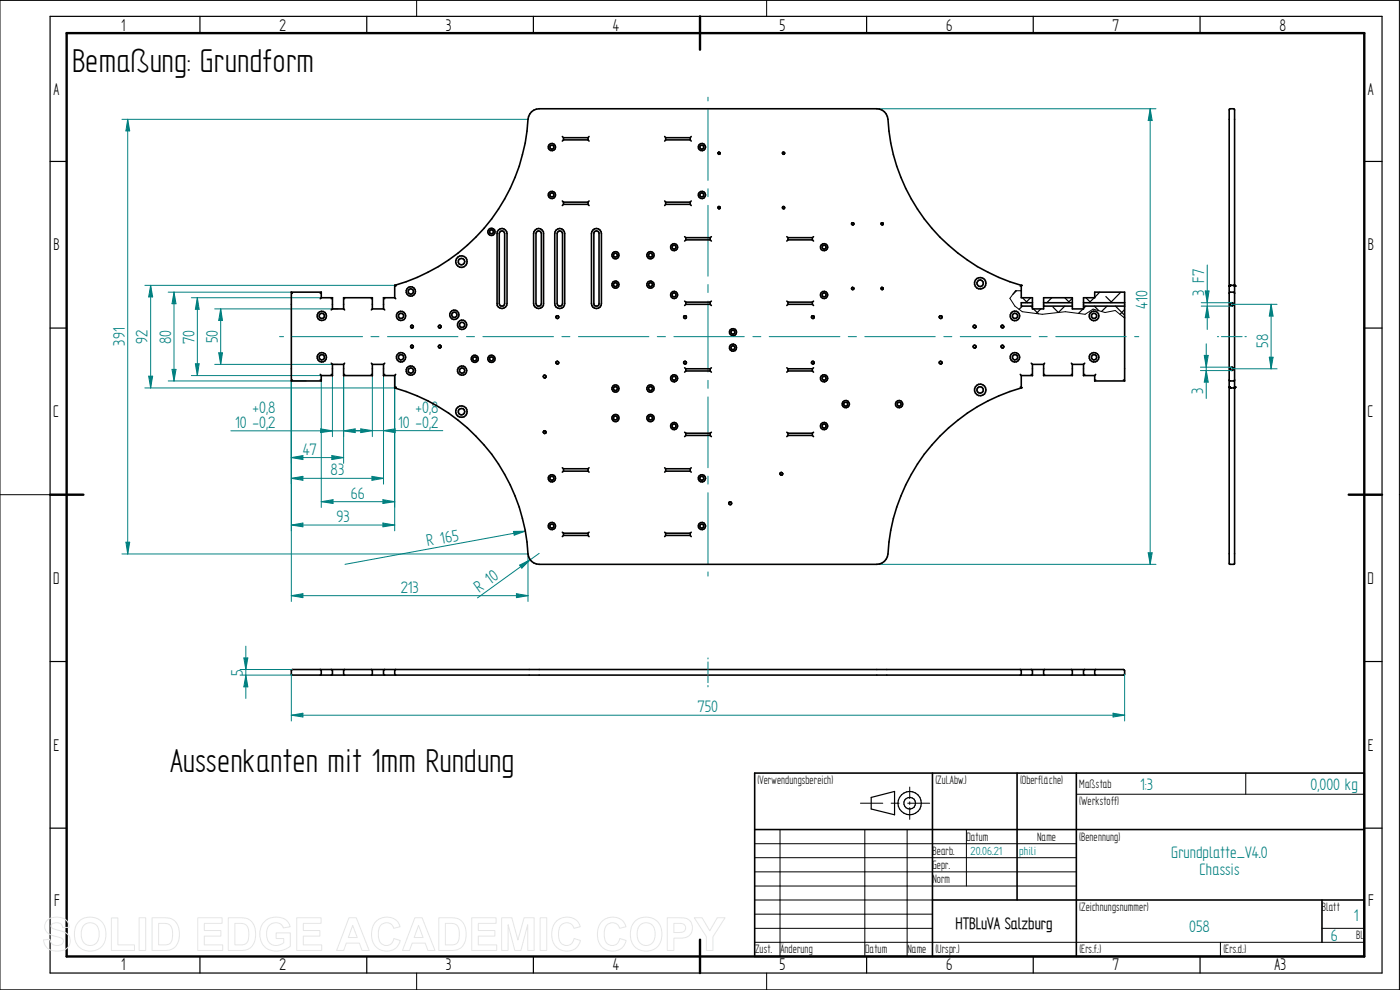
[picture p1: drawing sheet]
<svg xmlns="http://www.w3.org/2000/svg" width="297mm" height="210mm" viewBox="0 0 297 210" stroke-linecap="round" stroke-linejoin="round" font-family="sans-serif">
<g fill="none" stroke="#000" stroke-width=".21">
<path d="M88.4 0v3.5M162.6 0v3.5M0 .1h296.9v209.9h-296.9zM0 104.9h10.6M296.9 104.9h.1M160.1 179h68.2M165.5 176v26.9M182.5 170.4h4.8M183.5 176v26.9M189.1 170.4h1.7M192.4 176v26.9M192.6 170.4h4.6"/>
<path d="M193 167v2.4M193 170.1v.5M193 171.3v2.5M205 176v12M228.3 168.5h61.1M264.3 164v4.5M160.1 199.9h129.3M160.1 196.9h37.7M160.1 188h68.2M160.1 185h68.2M160.1 181.9h68.2M160.1 190.9h37.7"/>
<path d="M160.1 193.9h37.7M258.9 199.9v3M280.5 196.9h8.9M88.4 206.4v3.6M162.6 206.4v3.6"/>
</g>
<g fill="none" stroke="#000" stroke-width=".25">
<path d="M10.6 3.5h282.6v202.9h-282.6zM42.4 3.5v3.5M77.8 3.5v3.5M113.2 3.5v3.5M148.5 3.5v3.5M183.9 3.5v3.5M219.2 3.5v3.5M254.6 3.5v3.5M10.6 34.2h3.5M289.4 34.2h3.8M10.6 69.6h3.5M289.4 69.6h3.8"/>
<path d="M10.6 104.9h3.5M289.4 104.9h3.8M10.6 140.3h3.5M289.4 140.3h3.8M10.6 175.7h3.5M184.8 169.2l5-1.3v4.9l-5-1.2zM289.4 175.7h3.8M42.4 202.9v3.5M77.8 202.9v3.5M113.2 202.9v3.5M148.5 202.9v3.5M183.9 202.9v3.5"/>
<path d="M219.2 202.9v3.5M254.6 202.9v3.5"/>
<circle cx="193" cy="170.4" r="2.46"/>
<circle cx="193" cy="170.4" r="1.23"/>
</g>
<path d="M14.1 7h275.3v195.9h-275.3zM148.5 3.5v7M10.6 104.9h7.1M286.1 104.9h7.1M148.5 199.3v7.1" fill="none" stroke="#000" stroke-width=".51"/>
<g fill="none" stroke="#000" stroke-width=".34">
<path d="M61.8 142.1l176.5-.1 .3 .3v.7l-.3 .2h-176.3l-.2-.2zM67.9 142l.3 .3v.7l-.3 .2M70.3 142l.2 .3v.7l-.2 .2M73.1 142l-.2 .3v.7l.2 .2M78.8 142l.2 .3v.7l-.2 .2M81.6 142l-.2 .3v.7l.2 .2M83.9 142l-.2 .3v.7l.2 .2M216.5 142l.2 .3v.7l-.2 .2M218.8 142l.2 .3v.7l-.2 .2M221.6 142l-.2 .3v.7l.2 .2M227.3 142l.2 .3v.7l-.2 .2M230.1 142l-.2 .3v.7l.2 .2"/>
<path d="M232.5 142l-.3 .3v.7l.3 .2M160.1 164h129.3v38.9h-129.3zM160.1 176h129.3M197.8 164v38.9M215.8 164v26.9M228.3 164v38.9M197.8 190.9h91.6M280.5 190.9v9"/>
</g>
<path d="M51.7 139.6h.9l-.4 2.4zM50.9 142h11.1M50.9 143.2h11.1" fill="none" stroke="#008080" stroke-width=".21"/>
<path d="M51.7 139.6h.9l-.4 2.4z" fill="#008080"/>
<path d="M52.2 143.2l.4 2.5h-.9z" fill="none" stroke="#008080" stroke-width=".21"/>
<path d="M52.2 143.2l.4 2.5h-.9z" fill="#008080"/>
<path d="M68.2 79.7v28M83.7 79.7v28M68.2 106.4l2.5-.4v.8zM52.2 137.1v11.1" fill="none" stroke="#008080" stroke-width=".21"/>
<path d="M68.2 106.4l2.5-.4v.8z" fill="#008080"/>
<path d="M81.2 106l2.5 .4-2.5 .4z" fill="none" stroke="#008080" stroke-width=".21"/>
<path d="M81.2 106l2.5 .4-2.5 .4z" fill="#008080"/>
<path d="M83.7 79.7v32.9M61.8 80.8v31.8M68.2 106.4h15.5M81.2 111l2.5 .4-2.5 .4z" fill="none" stroke="#008080" stroke-width=".21"/>
<path d="M81.2 111l2.5 .4-2.5 .4z" fill="#008080"/>
<path d="M61.8 111.4l2.5-.4v.8z" fill="none" stroke="#008080" stroke-width=".21"/>
<path d="M61.8 111.4l2.5-.4v.8z" fill="#008080"/>
<path d="M72.9 79.7v18.6M61.8 80.8v17.5M61.8 97.1l2.5-.5v.9zM61.8 111.4h21.9" fill="none" stroke="#008080" stroke-width=".21"/>
<path d="M61.8 97.1l2.5-.5v.9z" fill="#008080"/>
<path d="M70.4 96.6l2.5 .5-2.5 .4z" fill="none" stroke="#008080" stroke-width=".21"/>
<path d="M70.4 96.6l2.5 .5-2.5 .4z" fill="#008080"/>
<path d="M70.5 79.7v12.9M72.9 79.7v12.9M61.8 97.1h11.1M72.9 91.4l2.5-.4v.8z" fill="none" stroke="#008080" stroke-width=".21"/>
<path d="M72.9 91.4l2.5-.4v.8z" fill="#008080"/>
<path d="M68 91l2.5 .4-2.5 .4z" fill="none" stroke="#008080" stroke-width=".21"/>
<path d="M68 91l2.5 .4-2.5 .4z" fill="#008080"/>
<path d="M81.4 79.7v23M49 91.4h28.8M61.8 80.8v21.9M61.8 101.5l2.5-.5v.9z" fill="none" stroke="#008080" stroke-width=".21"/>
<path d="M61.8 101.5l2.5-.5v.9z" fill="#008080"/>
<path d="M78.9 101l2.5 .5-2.5 .4z" fill="none" stroke="#008080" stroke-width=".21"/>
<path d="M78.9 101l2.5 .5-2.5 .4z" fill="#008080"/>
<path d="M79 79.7v12.9M81.4 79.7v12.9M76.5 91l2.5 .4-2.5 .4zM61.8 101.5h19.6" fill="none" stroke="#008080" stroke-width=".21"/>
<path d="M76.5 91l2.5 .4-2.5 .4z" fill="#008080"/>
<path d="M81.4 91.4l2.4-.4v.8z" fill="none" stroke="#008080" stroke-width=".21"/>
<path d="M81.4 91.4l2.4-.4v.8z" fill="#008080"/>
<path d="M74 91.4h19.9M108.9 112.7h2.5l-2.3 .8zM111.4 112.7l-38.2 7" fill="none" stroke="#008080" stroke-width=".21"/>
<path d="M108.9 112.7h2.5l-2.3 .8z" fill="#008080"/>
<path d="M61.8 143v10M61.8 151.7l2.5-.4v.8zM238.6 143v10" fill="none" stroke="#008080" stroke-width=".21"/>
<path d="M61.8 151.7l2.5-.4v.8z" fill="#008080"/>
<path d="M236.1 151.3l2.5 .4-2.5 .4z" fill="none" stroke="#008080" stroke-width=".21"/>
<path d="M236.1 151.3l2.5 .4-2.5 .4z" fill="#008080"/>
<g fill="none" stroke="#008080" stroke-width=".21">
<path d="M150.2 20.6v.8M150.2 23.2v15.1M186 23.1h59.2M150.2 40v1.7M150.2 43.6v15M150.2 60.4v1.7M150.2 63.9v15M150.2 80.7v1.7M150.2 84.2v15M150.2 101v1.7M150.2 104.5v15M186 119.7h59.2"/>
<path d="M243.6 117.3h.8l-.4 2.4zM150.2 121.3v.9M61.8 151.7h176.8"/>
</g>
<path d="M243.6 117.3h.8l-.4 2.4z" fill="#008080"/>
<path d="M244 23.1l.4 2.5h-.8z" fill="none" stroke="#008080" stroke-width=".21"/>
<path d="M244 23.1l.4 2.5h-.8z" fill="#008080"/>
<path d="M244 23.1v96.6M45.6 65.5h26.1M45.6 77.3h26.1M46.8 65.5l.4 2.5h-.8z" fill="none" stroke="#008080" stroke-width=".21"/>
<path d="M46.8 65.5l.4 2.5h-.8z" fill="#008080"/>
<path d="M46.4 74.8h.8l-.4 2.5z" fill="none" stroke="#008080" stroke-width=".21"/>
<path d="M46.4 74.8h.8l-.4 2.5z" fill="#008080"/>
<path d="M40.6 79.7h27.6M40.6 63.2h27.6M41.4 77.2h.8l-.3 2.5zM46.8 65.5v11.8" fill="none" stroke="#008080" stroke-width=".21"/>
<path d="M41.4 77.2h.8l-.3 2.5z" fill="#008080"/>
<path d="M41.9 63.2l.3 2.4h-.8z" fill="none" stroke="#008080" stroke-width=".21"/>
<path d="M41.9 63.2l.3 2.4h-.8z" fill="#008080"/>
<path d="M35.7 62h26.1M36.5 78.4h.8l-.4 2.4zM41.9 63.2v16.5M35.7 80.8h29.3" fill="none" stroke="#008080" stroke-width=".21"/>
<path d="M36.5 78.4h.8l-.4 2.4z" fill="#008080"/>
<path d="M36.9 62l.4 2.4h-.8z" fill="none" stroke="#008080" stroke-width=".21"/>
<path d="M36.9 62l.4 2.4h-.8z" fill="#008080"/>
<path d="M30.7 60.5h53M32 60.5l.4 2.5h-.9zM36.9 62v18.8M30.7 82.3h53" fill="none" stroke="#008080" stroke-width=".21"/>
<path d="M32 60.5l.4 2.5h-.9z" fill="#008080"/>
<path d="M31.5 79.8h.9l-.4 2.5z" fill="none" stroke="#008080" stroke-width=".21"/>
<path d="M31.5 79.8h.9l-.4 2.5z" fill="#008080"/>
<path d="M32 60.5v21.8M61.8 80.8v46.8M112 117.5v10.1M61.8 126.4l2.5-.5v.9z" fill="none" stroke="#008080" stroke-width=".21"/>
<path d="M61.8 126.4l2.5-.5v.9z" fill="#008080"/>
<path d="M109.6 125.9l2.4 .5-2.4 .4z" fill="none" stroke="#008080" stroke-width=".21"/>
<path d="M109.6 125.9l2.4 .5-2.4 .4z" fill="#008080"/>
<path d="M110.2 119.9l2.3-1.2-1.8 1.8zM114.4 117.4l-13.1 9.4M61.8 126.4h50.2" fill="none" stroke="#008080" stroke-width=".21"/>
<path d="M110.2 119.9l2.3-1.2-1.8 1.8z" fill="#008080"/>
<path d="M25.9 25.3h86.1M27.1 25.3l.4 2.5h-.8zM25.9 117.5h86.1" fill="none" stroke="#008080" stroke-width=".21"/>
<path d="M27.1 25.3l.4 2.5h-.8z" fill="#008080"/>
<path d="M26.7 115h.8l-.4 2.5z" fill="none" stroke="#008080" stroke-width=".21"/>
<path d="M26.7 115h.8l-.4 2.5z" fill="#008080"/>
<path d="M27.1 25.3v92.2M261.3 64.6h9.6M261.3 78.2h9.6M269.7 64.6l.4 2.5h-.8z" fill="none" stroke="#008080" stroke-width=".21"/>
<g fill="none" stroke="#000" stroke-width=".34">
<path d="M260.8 23.2l.9-.1 .2 .2v96.2l-.2 .2h-.7l-.2-.2zM260.8 62.2l.2-.2h.7l.2 .2M261 60.5h.7M260.8 80.6l.2 .2h.7l.2-.2M261 82.3h.7"/>
<circle cx="261.4" cy="64.6" r=".35"/>
<circle cx="261.4" cy="78.2" r=".35"/>
</g>
<g fill="#000">
<circle cx="260.8" cy="60.7" r=".17"/>
<circle cx="260.8" cy="60.6" r=".17"/>
<circle cx="260.9" cy="60.5" r=".17"/>
<circle cx="260.9" cy="60.6" r=".17"/>
<circle cx="261" cy="60.5" r=".17"/>
<circle cx="261.7" cy="60.5" r=".17"/>
<circle cx="261.8" cy="60.5" r=".17"/>
<circle cx="261.8" cy="60.6" r=".17"/>
<circle cx="261.9" cy="60.6" r=".17"/>
<circle cx="261.9" cy="60.7" r=".17"/>
<circle cx="260.8" cy="82.2" r=".17"/>
<circle cx="260.8" cy="82.1" r=".17"/>
<circle cx="260.9" cy="82.3" r=".17"/>
<circle cx="261" cy="82.3" r=".17"/>
<circle cx="261.7" cy="82.3" r=".17"/>
<circle cx="261.8" cy="82.3" r=".17"/>
<circle cx="261.9" cy="82.2" r=".17"/>
<circle cx="261.9" cy="82.1" r=".17"/>
</g>
<path d="M269.7 64.6l.4 2.5h-.8z" fill="#008080"/>
<path d="M269.3 75.8h.8l-.4 2.4z" fill="none" stroke="#008080" stroke-width=".21"/>
<path d="M269.3 75.8h.8l-.4 2.4z" fill="#008080"/>
<path d="M254.7 77.9h6.6M254.7 78.6h6.6M255.5 75.4h.8l-.4 2.5zM269.7 64.6v13.6" fill="none" stroke="#008080" stroke-width=".21"/>
<path d="M255.5 75.4h.8l-.4 2.5z" fill="#008080"/>
<path d="M255.9 78.6l.4 2.5h-.8z" fill="none" stroke="#008080" stroke-width=".21"/>
<path d="M255.9 78.6l.4 2.5h-.8z" fill="#008080"/>
<path d="M254.8 64.2h6.5M254.8 64.9h6.5M255.7 61.7h.8l-.4 2.5zM255.9 72.9v11.6" fill="none" stroke="#008080" stroke-width=".21"/>
<path d="M255.7 61.7h.8l-.4 2.5z" fill="#008080"/>
<path d="M256.1 64.9l.4 2.5h-.8z" fill="none" stroke="#008080" stroke-width=".21"/>
<path d="M256.1 64.9l.4 2.5h-.8z" fill="#008080"/>
<g fill="none" stroke="#008080" stroke-width=".21">
<path d="M256.1 56.2v13.7M59.3 71.4h.9M61.9 71.4h15M78.7 71.4h1.7M82.2 71.4h15M99 71.4h1.7M102.4 71.4h15M119.2 71.4h1.7M122.7 71.4h15M139.4 71.4h1.8M143 71.4h14.9M159.7 71.4h1.7"/>
<path d="M163.2 71.4h15M180 71.4h1.7M183.5 71.4h14.9M200.2 71.4h1.7M203.7 71.4h15M220.5 71.4h1.7M224 71.4h14.9M240.7 71.4h.9M258.3 71.4h.2M259.1 71.4h4.4M264.1 71.4h.3M150.2 139.6v.2"/>
<path d="M150.2 140.4v4.4M150.2 145.4v.3"/>
</g>
<g fill="none" stroke="#000" stroke-width=".25">
<path d="M215.6 61.7l-.7 .7M216.9 64.9l-.7 .7M216.9 63.2l1.1 1M218.7 63.2l-1.1 1M218.7 64.9l.3 .4M219.2 65.5l1.1 1M220.8 65.5l-1 1M221.4 64.9h.1M223.1 63.2l-1 1M225.9 64.9l-1.4 1.4-1.1-1.1M225.9 63.2l.8 .8M227.5 63.3l-.9 .9"/>
<path d="M229.8 65.5l-1 1M230.4 64.9l-.5 .5M230.4 63.2l1 1M232.2 64.9l.9 1M232.2 63.2l-1.1 1M233.3 62l-1.1 1.1M234.6 62.9l1.3 1.3M234.9 64.9l-1.2 1.2M236.6 64.9l2 2M237.8 62l-2.2 2.2M238.6 65.7l-1 1"/>
</g>
<g fill="none" stroke="#000" stroke-width=".34">
<path d="M119.3 29l.2 .2M119.5 29.2v.5M119.5 29.2h5.3M119.5 29.7h5.3M119.5 29.7l-.2 .2M124.8 29.2v.5M124.8 29.7l.2 .2M125 29l-.2 .2M141 29l.2 .2M141.2 29.2v.5M141.2 29.2h5.2M141.2 29.7h5.2"/>
<path d="M141.2 29.7l-.2 .2M146.4 29.2v.5M146.4 29.7l.2 .2M146.6 29l-.2 .2M152.5 32.3h.2v.4l-.3-.1zM166.2 32.3h.2v.4l-.4-.1zM105.7 48.8a1.06 1.06 0 0 1 1.2-.2 1.06 1.06 0 0 1 .7 .9v14.9a1.06 1.06 0 0 1-1.1 1 1.06 1.06 0 0 1-1-1v-14.9zM106.2 49.1a.57 .57 0 0 1 .9 .4v14.9a.57 .57 0 0 1-.6 .5 .57 .57 0 0 1-.6-.5v-14.9zM113.5 48.8a1.02 1.02 0 0 1 1.2-.2 1.02 1.02 0 0 1 .6 .9v14.9a1.06 1.06 0 0 1-1 1 1.06 1.06 0 0 1-1.1-1v-14.9zM113.8 49.3a.56 .56 0 0 1 .6-.3 .56 .56 0 0 1 .5 .5v14.9a.57 .57 0 0 1-.6 .5 .57 .57 0 0 1-.6-.5zM118 48.8a1.05 1.05 0 0 1 1.1-.3 1.05 1.05 0 0 1 .7 1v14.9a1.06 1.06 0 0 1-1.1 1 1.06 1.06 0 0 1-1-1v-14.9zM118.5 49.1a.57 .57 0 0 1 .8 .4v14.9a.57 .57 0 0 1-.5 .5 .57 .57 0 0 1-.6-.5v-14.9z"/>
<path d="M119.3 42.6l.2 .3M119.5 42.9v.4M119.5 42.9h5.3M119.5 43.3h5.3M119.5 43.3l-.2 .3M124.8 42.9v.4M124.8 43.3l.2 .3M125 42.6l-.2 .3M125.8 48.8a1.05 1.05 0 0 1 1.1-.3 1.05 1.05 0 0 1 .7 1v14.9a1.06 1.06 0 0 1-1.1 1 1.06 1.06 0 0 1-1-1v-14.9zM126.2 49.1a.55 .55 0 0 1 .9 .4v14.9a.55 .55 0 0 1-.6 .5 .55 .55 0 0 1-.5-.5v-14.9zM141 42.6l.2 .3M141.2 42.9v.4"/>
<path d="M141.2 42.9h5.2M141.2 43.3h5.2M141.2 43.3l-.2 .3M145.2 50.2l.3 .2M145.5 50.4v.5M145.5 50.9h5.2M145.5 50.4h5.2M145.5 50.9l-.3 .2M146.4 42.9v.4M146.4 43.3l.2 .3M146.6 42.6l-.2 .3M150.7 50.4v.5"/>
<path d="M150.7 50.9l.2 .2M150.9 50.2l-.2 .2M152.5 43.8l.2 .1v.3h-.3zM166.2 43.8l.2 .1v.3h-.4zM166.9 50.2l.3 .2M167.2 50.4v.5M167.2 50.9h5.1M167.2 50.4h5.1M167.2 50.9l-.3 .2M172.3 50.4v.5M172.3 50.9l.3 .2M172.6 50.2l-.3 .2"/>
<path d="M180.7 47.4l.4-.1v.2l-.3 .2zM186.9 47.4l.4-.1v.4l-.4-.1zM61.8 62h6.4M61.8 62v18.8M61.8 62l.2 .2M67.9 79.4l.3 .3M68.2 62v1.2M68.2 79.7v1.1M68.2 63.2h2.3M68.2 79.7h2.3M68.2 62l-.3 .2M68.2 63.2l-.3 .2"/>
<path d="M70.3 79.4l.2 .3M70.3 77l.2 .3M70.5 63.2v2.3M70.5 77.3v2.4M70.5 65.5h2.4M70.5 77.3h2.4M70.5 63.2l-.2 .2M70.5 65.5l-.2 .2M72.9 63.2h6.1M72.9 79.7h6.1M72.9 63.2v2.3M72.9 77.3v2.4"/>
<path d="M72.9 65.5l.2 .2M72.9 63.2l.2 .2M73.1 77l-.2 .3M73.1 79.4l-.2 .3M78.8 79.4l.2 .3M78.8 77l.2 .3M79 65.5h2.4M79 77.3h2.4M79 63.2v2.3M79 77.3v2.4M79 63.2l-.2 .2M79 65.5l-.2 .2"/>
<path d="M81.4 63.2h2.3M81.4 79.7h2.3M81.4 63.2v2.3M81.4 77.3v2.4M81.4 65.5l.2 .2M81.4 63.2l.2 .2M81.6 77l-.2 .3M81.6 79.4l-.2 .3M83.7 60.5v2.7M83.7 79.7v2.6a39 39 0 0 1 28.4 35.8 2.39 2.39 0 0 0 2.3 1.6h71.6a2.39 2.39 0 0 0 2.4-2.2 38.7 38.7 0 0 1 28.3-35.2v-2.6M83.7 60.5a39.1 39.1 0 0 0 28.4-35.8 2.34 2.34 0 0 1 2.3-1.6h71.6a2.39 2.39 0 0 1 2.4 2.2 38.9 38.9 0 0 0 28.3 35.2M83.7 63.2l.2 .2"/>
<path d="M83.7 60.5l.1 .1M83.9 60.6v.1M83.9 79.4l-.2 .3M145.2 63.9l.3 .2M145.2 78l.3 .2M145.5 64.1v.5M145.5 78.2v.5M145.5 78.7h5.2M145.5 78.2h5.2M145.5 64.6h5.2M145.5 64.1h5.2M145.5 78.7l-.3 .3"/>
<path d="M145.5 64.6l-.3 .2M150.7 64.1v.5M150.7 78.2v.5M150.7 64.6l.2 .2M150.7 78.7l.2 .3M150.9 63.9l-.2 .2M150.9 78l-.2 .2M166.9 63.9l.3 .2M166.9 78l.3 .2M167.2 78.7h5.1M167.2 78.2h5.1M167.2 64.1v.5"/>
<path d="M167.2 78.2v.5M167.2 64.6h5.1M167.2 64.1h5.1M167.2 78.7l-.3 .3M167.2 64.6l-.3 .2M172.3 76.8h.3v.3h-.3zM172.3 64.1v.5M172.3 78.2v.5M172.3 64.6l.3 .2M172.3 78.7l.3 .3M172.6 63.9l-.3 .2M172.6 78l-.3 .2"/>
<path d="M180.7 61.1l.1-.1 .3 .2-.3 .2zM186.9 61.1l.2-.1 .3 .2-.3 .2zM212.5 69.1h.4v.4h-.4zM216.5 79.4l.2 .3M216.5 60.6v.1M216.7 60.5v2.7h2.3v2.3h2.4v-2.3h6.1v2.3h2.4v-2.3h2.3v-1.2h6.4v18.8M216.7 79.7h2.3M216.7 60.5l-.1 .1M218.8 79.4l.2 .3M218.8 77l.2 .3M219 64.2h-2.3v.7h2.3M219 77.3h2.4"/>
<path d="M219 77.3v2.4M221.4 64.9h6.1M221.4 64.2h6.1M221.4 79.7h6.1M221.4 77.3v2.4M221.6 77l-.2 .3M221.6 79.4l-.2 .3M227.3 79.4l.2 .3M227.3 77l.2 .3M227.5 77.3h2.4M227.5 77.3v2.4M229.9 64.9h8.7"/>
<path d="M229.9 64.2h8.7M229.9 79.7h2.3M229.9 77.3v2.4M230.1 77l-.2 .3M230.1 79.4l-.2 .3M232.2 79.7v1.1M232.5 79.4l-.3 .3M61.8 80.8h6.4M62 80.6l-.2 .2M67.9 80.6l.3 .2M83.8 82.2l-.1 .1M83.9 82.1v.1"/>
<path d="M115.4 91.5h.3v.4h-.3zM119.3 99.2l.2 .2M119.5 99.4h5.3M119.5 99.9h5.3M119.5 99.4v.5M119.5 99.9l-.2 .3M124.8 99.4v.5M124.8 99.9l.2 .3M125 99.2l-.2 .2M141 99.2l.2 .2M141.2 99.4h5.2M141.2 99.9h5.2"/>
<path d="M141.2 99.4v.5M141.2 99.9l-.2 .3M145.2 91.7l.3 .2M145.5 92.4h5.2M145.5 91.9h5.2M145.5 91.9v.5M145.5 92.4l-.3 .2M146.4 99.4v.5M146.4 99.9l.2 .3M146.6 99.2l-.2 .2M150.7 91.9v.5M150.7 92.4l.2 .2"/>
<path d="M150.9 91.7l-.2 .2M166.9 91.7l.3 .2M167.2 92.4h5.1M167.2 91.9h5.1M167.2 91.9v.5M167.2 92.4l-.3 .2M172.3 91.9v.5M172.3 92.4l.3 .2M172.6 91.7l-.3 .2M216.5 82.1v.1M216.6 82.2l.1 .1M232.2 80.8h6.4"/>
<path d="M232.5 80.6l-.3 .2M238.3 80.6l.3 .2M119.3 112.9l.2 .2M119.5 113.1h5.3M119.5 113.6h5.3M119.5 113.1v.5M119.5 113.6l-.2 .2M124.8 113.1v.5M124.8 113.6l.2 .2M125 112.9l-.2 .2M141 112.9l.2 .2M141.2 113.1v.5"/>
<path d="M141.2 113.1h5.2M141.2 113.6h5.2M141.2 113.6l-.2 .2M146.4 113.1v.5M146.4 113.6l.2 .2M146.6 112.9l-.2 .2M165.6 100.3h.3v.4h-.3z"/>
<circle cx="117.1" cy="31.2" r=".44"/>
<circle cx="117.1" cy="31.2" r=".77"/>
<circle cx="148.9" cy="31.2" r=".42"/>
<circle cx="148.9" cy="31.2" r=".75"/>
<circle cx="97.9" cy="55.5" r="1.22"/>
<circle cx="97.9" cy="55.5" r=".7"/>
<circle cx="104.3" cy="49.2" r=".77"/>
<circle cx="104.3" cy="49.2" r=".43"/>
<circle cx="117.1" cy="41.3" r=".78"/>
<circle cx="117.1" cy="41.3" r=".43"/>
<circle cx="130.6" cy="54.2" r=".76"/>
<circle cx="130.6" cy="54.1" r=".42"/>
<circle cx="138" cy="54.1" r=".77"/>
<circle cx="138" cy="54.1" r=".42"/>
<circle cx="143" cy="52.4" r=".42"/>
<circle cx="143" cy="52.4" r=".75"/>
<circle cx="148.9" cy="41.3" r=".42"/>
<circle cx="148.9" cy="41.4" r=".77"/>
<circle cx="174.8" cy="52.4" r=".76"/>
<circle cx="174.8" cy="52.4" r=".42"/>
<circle cx="68.3" cy="75.8" r=".57"/>
<circle cx="68.3" cy="75.8" r="1"/>
<circle cx="68.3" cy="67" r=".56"/>
<circle cx="68.3" cy="67" r=".99"/>
<circle cx="85.1" cy="75.8" r=".57"/>
<circle cx="85.1" cy="75.8" r="1"/>
<circle cx="85.1" cy="67" r=".98"/>
<circle cx="85.1" cy="67" r=".56"/>
<circle cx="87.1" cy="61.8" r="1"/>
<circle cx="87.1" cy="78.6" r=".98"/>
<circle cx="87.2" cy="78.6" r=".56"/>
<circle cx="87.2" cy="61.8" r=".56"/>
<circle cx="87.4" cy="69.3" r=".29"/>
<circle cx="87.4" cy="73.5" r=".29"/>
<circle cx="93.3" cy="69.3" r=".29"/>
<circle cx="93.3" cy="73.5" r=".29"/>
<circle cx="96.4" cy="66.8" r="1"/>
<circle cx="96.4" cy="66.8" r=".56"/>
<circle cx="98" cy="68.9" r=".56"/>
<circle cx="98" cy="78.6" r=".56"/>
<circle cx="98" cy="78.6" r=".98"/>
<circle cx="98" cy="68.9" r=".99"/>
<circle cx="100.7" cy="76.1" r=".42"/>
<circle cx="100.7" cy="76.1" r=".76"/>
<circle cx="104.3" cy="76.1" r=".77"/>
<circle cx="104.3" cy="76.1" r=".43"/>
<circle cx="115.5" cy="79.9" r=".29"/>
<circle cx="118.2" cy="67.3" r=".3"/>
<circle cx="118.2" cy="76.9" r=".29"/>
<circle cx="130.6" cy="60.4" r=".42"/>
<circle cx="130.6" cy="60.4" r=".75"/>
<circle cx="138" cy="60.4" r=".77"/>
<circle cx="138" cy="60.4" r=".42"/>
<circle cx="143" cy="62.5" r=".42"/>
<circle cx="143" cy="62.6" r=".75"/>
<circle cx="145.3" cy="67.3" r=".3"/>
<circle cx="145.3" cy="76.9" r=".29"/>
<circle cx="155.5" cy="73.8" r=".76"/>
<circle cx="155.5" cy="70.5" r=".42"/>
<circle cx="155.5" cy="73.8" r=".42"/>
<circle cx="155.5" cy="70.5" r=".75"/>
<circle cx="172.4" cy="67.3" r=".29"/>
<circle cx="174.8" cy="62.6" r=".77"/>
<circle cx="174.8" cy="62.6" r=".42"/>
<circle cx="199.6" cy="67.3" r=".3"/>
<circle cx="199.6" cy="76.9" r=".29"/>
<circle cx="206.8" cy="73.5" r=".3"/>
<circle cx="206.8" cy="69.3" r=".29"/>
<circle cx="207.9" cy="60.1" r=".68"/>
<circle cx="207.9" cy="60.1" r="1.22"/>
<circle cx="212.7" cy="73.5" r=".29"/>
<circle cx="215.3" cy="75.8" r="1.01"/>
<circle cx="215.3" cy="67" r="1.02"/>
<circle cx="215.3" cy="75.8" r=".57"/>
<circle cx="215.3" cy="67" r=".56"/>
<circle cx="232.1" cy="75.8" r="1.01"/>
<circle cx="232.1" cy="67" r=".56"/>
<circle cx="232.1" cy="67" r="1.02"/>
<circle cx="232.1" cy="75.8" r=".57"/>
<circle cx="97.9" cy="87.3" r="1.22"/>
<circle cx="97.9" cy="87.3" r=".69"/>
<circle cx="130.6" cy="82.4" r=".42"/>
<circle cx="130.6" cy="88.7" r=".42"/>
<circle cx="130.6" cy="82.4" r=".75"/>
<circle cx="130.6" cy="88.7" r=".77"/>
<circle cx="138" cy="82.4" r=".77"/>
<circle cx="138" cy="88.7" r=".78"/>
<circle cx="138" cy="82.4" r=".43"/>
<circle cx="138" cy="88.7" r=".42"/>
<circle cx="143" cy="90.4" r=".43"/>
<circle cx="143" cy="80.2" r=".42"/>
<circle cx="143" cy="90.4" r=".75"/>
<circle cx="143" cy="80.3" r=".76"/>
<circle cx="174.8" cy="90.4" r=".44"/>
<circle cx="174.8" cy="90.4" r=".77"/>
<circle cx="174.8" cy="80.3" r=".78"/>
<circle cx="174.8" cy="80.2" r=".42"/>
<circle cx="179.4" cy="85.7" r=".42"/>
<circle cx="179.4" cy="85.7" r=".77"/>
<circle cx="190.7" cy="85.7" r=".77"/>
<circle cx="190.7" cy="85.7" r=".43"/>
<circle cx="207.9" cy="82.7" r=".68"/>
<circle cx="208" cy="82.7" r="1.22"/>
<circle cx="117.1" cy="111.6" r=".44"/>
<circle cx="117.1" cy="111.6" r=".77"/>
<circle cx="117.1" cy="101.5" r=".78"/>
<circle cx="117.1" cy="101.4" r=".43"/>
<circle cx="148.9" cy="111.6" r=".42"/>
<circle cx="148.9" cy="101.5" r=".42"/>
<circle cx="148.9" cy="111.6" r=".75"/>
<circle cx="148.9" cy="101.5" r=".77"/>
<circle cx="154.9" cy="106.8" r=".3"/>
</g>
<g fill="none" stroke="#000" stroke-width=".21">
<path d="M152.3 32.6l.1-.4 .4 .2-.1 .4h-.2M165.9 32.6l.2-.4 .4 .2-.1 .4h-.2M152.3 44.2l.1-.4h.3l.1 .4-.3 .2M165.9 44.2l.2-.4 .4 .1-.1 .4-.2 .1M180.6 47.5l.2-.3 .4 .2v.2l-.4 .2M186.9 47.5l.1-.3h.3l.1 .4-.3 .2M87 69.4l.2-.4h.4l.1 .5-.4 .1M87 73.6l.2-.4 .4 .1 .1 .4-.4 .2M93 69.4l.1-.4 .2-.1 .3 .1v.5l-.4 .1M93 73.6l.1-.4h.2l.3 .1v.4l-.4 .2M115.2 80l.2-.4h.4l.1 .5-.5 .1M117.9 67.4l.2-.4h.4v.4l-.3 .2"/>
<path d="M117.9 77l.2-.4 .4 .1v.4l-.3 .2M145 67.4l.2-.4h.4v.4l-.4 .2M145 77l.2-.4 .4 .1v.4l-.4 .2M172.1 67.4l.2-.4h.4l.1 .4-.5 .2M172.1 77l.2-.4 .4 .1 .1 .4-.5 .2M180.6 61.3l.2-.4 .4 .2v.2l-.4 .2M186.9 61.3l.1-.4 .3 .1 .1 .3-.3 .2M199.2 67.4l.2-.4h.4l.1 .4-.4 .2M199.2 77l.2-.4 .4 .1 .1 .4-.4 .2M206.4 69.4l.2-.4h.4l.1 .5-.4 .1M206.4 73.6l.2-.4 .4 .1 .1 .4-.4 .2M212.3 69.4l.2-.4h.4l.1 .5-.4 .1"/>
<path d="M212.3 73.6l.2-.4 .4 .1 .1 .4-.4 .2M216.7 61.7h-1.3l-1.2 1.6 1.1 1.6 1.6 1.2 4.2 .6 4.9-.6 4.2 .6 1.7-1.1 2.5 .7 2.2-.4 2 1.5M115.2 91.8l.2-.4h.4l.1 .5-.5 .1M154.6 106.8l.1-.3h.5v.4l-.4 .2M165.4 100.6l.2-.4 .4 .1 .1 .4-.4 .2"/>
</g>
<g fill="#000">
<circle cx="83.7" cy="60.5" r=".17"/>
<circle cx="83.8" cy="60.6" r=".17"/>
<circle cx="216.6" cy="60.6" r=".17"/>
<circle cx="216.7" cy="60.5" r=".17"/>
<circle cx="83.7" cy="82.3" r=".17"/>
<circle cx="83.9" cy="82.2" r=".17"/>
<circle cx="216.5" cy="82.2" r=".17"/>
<circle cx="216.7" cy="82.3" r=".17"/>
</g>
<g fill="none" stroke="#e6e6e6" stroke-width=".21">
<path d="M10 195.3a3.2 3.2 0 0 1 4.4 .4l.3 1-1.4 .1a1.33 1.33 0 0 0-1.1-1 1.33 1.33 0 0 0-1.4 .6l.2 .5 .9 .3a4 4 0 0 1 2.7 1.3 2.16 2.16 0 0 1-2.1 3.2 2.65 2.65 0 0 1-3.3-2.3l1.4-.1a1.5 1.5 0 0 0 1.3 1.3 1.5 1.5 0 0 0 1.6-1 1 1 0 0 0-1.1-.8 3.2 3.2 0 0 1-2.9-1.9l.1-.9zM16.7 195.5a3.4 3.4 0 0 1 4.1-.5 3.4 3.4 0 0 1 1.7 3.7 3.4 3.4 0 0 1-4.1 3 3.4 3.4 0 0 1-2.6-4.3l.3-1zM17.8 196.4a1.93 1.93 0 0 1 2.3-.4 1.93 1.93 0 0 1 .9 2.1 1.94 1.94 0 0 1-.9 2.2 1.94 1.94 0 0 1-2.3-.3 3.3 3.3 0 0 1 0-3.6zM23.6 194.7h1.4v5.7h3.5v1.2h-4.9zM29.5 194.7h1.4v6.9h-1.4zM32.3 194.7h2.5a2.97 2.97 0 0 1 3.3 3.5 2.91 2.91 0 0 1-3.2 3.4h-2.6zM33.7 195.9a2.89 2.89 0 0 1 2.5 .6 3.6 3.6 0 0 1-.3 3.7l-.6 .2h-1.6zM42 194.7h5.1v1.2h-3.8v1.5h3.6v1.2h-3.6v1.8h3.9v1.2h-5.2zM48.4 194.7h2.6a2.97 2.97 0 0 1 3.2 3.5 2.91 2.91 0 0 1-3.1 3.4h-2.7zM49.8 195.9a2.89 2.89 0 0 1 2.6 .6 3.6 3.6 0 0 1-.3 3.7l-.6 .2h-1.7zM56 195.6a3.7 3.7 0 0 1 5.1 0l.5 1-1.5 .2a1.89 1.89 0 0 0-2.3-1 1.89 1.89 0 0 0-1.2 2.3 2.14 2.14 0 0 0 1.1 2.3 2.14 2.14 0 0 0 2.5-.4v-.9h-1.6v-1.2h3v2.8a4.1 4.1 0 0 1-5.9-.4 4.2 4.2 0 0 1 .3-4.7zM62.9 194.7h5.2v1.2h-3.8v1.5h3.6v1.2h-3.6v1.8h3.9v1.2h-5.3z"/>
<path d="M74 194.7h1.6l2.7 6.9h-1.5l-.6-1.5h-2.7l-.6 1.5h-1.5zM74.8 196.3l1 2.6h-1.9zM79.7 195.5a3 3 0 0 1 5.2 1.1l-1.4 .3a1.66 1.66 0 0 0-1.9-1.1 1.66 1.66 0 0 0-1.3 1.8 2.36 2.36 0 0 0 1.3 2.9 1.59 1.59 0 0 0 2-1.4l1.3 .4a3.1 3.1 0 0 1-3.6 2.2 3.1 3.1 0 0 1-2.5-3.5l.3-1.5zM88 194.7h1.6l2.7 6.9h-1.5l-.6-1.5h-2.8l-.5 1.5h-1.5zM88.8 196.3l1 2.6h-1.9zM93.1 194.7h2.5a2.97 2.97 0 0 1 3.3 3.5 2.91 2.91 0 0 1-3.2 3.4h-2.6zM94.5 195.9a2.89 2.89 0 0 1 2.6 .6 3.6 3.6 0 0 1-.3 3.7l-.6 .2h-1.7zM100.1 194.7h5.1v1.2h-3.7v1.5h3.5v1.2h-3.5v1.8h3.9v1.2h-5.3zM106.4 194.7h2.2l1.3 4.7 1.3-4.7h2.1v6.9h-1.3v-5.4l-1.5 5.4h-1.3l-1.4-5.4v5.4h-1.4zM114.6 194.7h1.4v6.9h-1.4zM118 195.5a3 3 0 0 1 5.1 1.1l-1.3 .3a1.66 1.66 0 0 0-2-1.1 1.66 1.66 0 0 0-1.3 1.8 2.36 2.36 0 0 0 1.4 2.9 1.59 1.59 0 0 0 1.9-1.4l1.3 .4a3.1 3.1 0 0 1-3.6 2.2 3.1 3.1 0 0 1-2.4-3.5l.2-1.5zM127.6 195.5a3 3 0 0 1 5.2 1.1l-1.4 .3a1.66 1.66 0 0 0-1.9-1.1 1.66 1.66 0 0 0-1.3 1.8 2.36 2.36 0 0 0 1.4 2.9 1.59 1.59 0 0 0 1.9-1.4l1.3 .4a3.1 3.1 0 0 1-3.6 2.2 3.1 3.1 0 0 1-2.5-3.5l.3-1.5z"/>
<path d="M134.7 195.5a3.4 3.4 0 0 1 4-.5 3.4 3.4 0 0 1 1.7 3.7 3.4 3.4 0 0 1-4 3 3.4 3.4 0 0 1-2.6-4.3l.2-1zM135.7 196.4a1.93 1.93 0 0 1 2.3-.4 1.93 1.93 0 0 1 1 2.1 1.94 1.94 0 0 1-1 2.2 1.94 1.94 0 0 1-2.3-.3 3.3 3.3 0 0 1 0-3.6zM141.6 194.7h2.2a2.62 2.62 0 0 1 2.9 1.1 2.21 2.21 0 0 1-.2 2.3 2.21 2.21 0 0 1-2.2 .9h-1.3v2.6h-1.4zM143 195.9a2.94 2.94 0 0 1 2.2 .3 1.02 1.02 0 0 1 .1 1.2 1.02 1.02 0 0 1-1.2 .4h-1.1zM147.3 194.7h1.6l1.7 2.8 1.6-2.8h1.6l-2.5 4v2.9h-1.4v-2.9z"/>
</g>
<g font-size="7.9">
<text x="15.3" y="15.4">Bemaßung: Grundform</text>
<text x="36.1" y="163.8">Aussenkanten mit 1mm Rundung</text>
</g>
<g font-size="4.1">
<text x="25.7" y="6.5">1</text>
<text x="59.3" y="6.5">2</text>
<text x="94.6" y="6.5">3</text>
<text x="130" y="6.5">4</text>
<text x="165.4" y="6.5">5</text>
<text x="200.7" y="6.5">6</text>
<text x="236.1" y="6.5">7</text>
<text x="271.4" y="6.5">8</text>
<text x="11.3" y="20.1">A</text>
<text x="290.2" y="20.1">A</text>
<text x="11.3" y="53.1">B</text>
<text x="290.2" y="53.1">B</text>
<text x="11.3" y="88.5">C</text>
<text x="290.1" y="88.5">C</text>
<text x="11.3" y="123.9">D</text>
<text x="290.1" y="123.9">D</text>
<text x="11.3" y="159.2">E</text>
<text x="290.2" y="159.2">E</text>
<text x="11.5" y="192.3">F</text>
<text x="290.3" y="192.3">F</text>
<text x="25.7" y="205.9">1</text>
<text x="59.3" y="205.9">2</text>
<text x="94.6" y="205.9">3</text>
<text x="130" y="205.9">4</text>
<text x="165.4" y="205.9">5</text>
<text x="200.7" y="205.9">6</text>
<text x="236.1" y="205.9">7</text>
<text x="270.4" y="205.9">A3</text>
</g>
<g font-size="4" fill="#008080">
<text x="243.4" y="65.4" transform="rotate(-90 243.4 65.4)">410</text>
<text x="255.5" y="62.8" transform="rotate(-90 255.5 62.8)">3 F7</text>
<text x="26.5" y="73.3" transform="rotate(-90 26.5 73.3)">391</text>
<text x="31.3" y="72.9" transform="rotate(-90 31.3 72.9)">92</text>
<text x="36.3" y="72.9" transform="rotate(-90 36.3 72.9)">80</text>
<text x="41.2" y="72.9" transform="rotate(-90 41.2 72.9)">70</text>
<text x="46.2" y="72.9" transform="rotate(-90 46.2 72.9)">50</text>
<text x="269.1" y="73.7" transform="rotate(-90 269.1 73.7)">58</text>
<text x="255.3" y="83.6" transform="rotate(-90 255.3 83.6)">3</text>
<text x="53.6" y="87.5">+0,8</text>
<text x="88.2" y="87.5">+0,8</text>
<text x="49.9" y="90.8">10 -0,2</text>
<text x="84.5" y="90.8">10 -0,2</text>
<text x="64.2" y="96.4">47</text>
<text x="70.1" y="100.8">83</text>
<text x="74.4" y="105.8">66</text>
<text x="71.4" y="110.7">93</text>
<text x="90.7" y="115.9" transform="rotate(-10 90.7 115.9)">R 165</text>
<text x="85" y="125.7">213</text>
<text x="101.6" y="125.8" transform="rotate(-36 101.6 125.8)">R 10</text>
<text x="51.5" y="143.3" transform="rotate(-90 51.5 143.3)">5</text>
<text x="148" y="151.1">750</text>
<text x="241.9" y="167.6">1:3</text>
<text x="278" y="167.7">0,000 kg</text>
<text x="248.5" y="181.9">Grundplatte_V4.0</text>
<text x="254.5" y="185.7">Chassis</text>
<text x="252.3" y="197.7">058</text>
<text x="287.2" y="195.4">1</text>
<text x="282.3" y="199.6">6</text>
</g>
<text font-size="3.9" x="202.7" y="197.1">HTBLuVA Salzburg</text>
<g font-size="2.9">
<text x="160.7" y="166.3">(Verwendungsbereich)</text>
<text x="198.4" y="166.4">(Zul.Abw.)</text>
<text x="216.4" y="166.4">(Oberfläche)</text>
<text x="229" y="167.1">Maßstab</text>
<text x="229" y="170.9">(Werkstoff)</text>
<text x="205" y="178.3">Datum</text>
<text x="220.1" y="178.3">Name</text>
<text x="229" y="178.3">(Benennung)</text>
<text x="197.8" y="181.3">Bearb.</text>
<text x="197.8" y="184.3">Gepr.</text>
<text x="197.8" y="187.3">Norm</text>
<text x="229" y="193.3">(Zeichnungsnummer)</text>
<text x="280.5" y="193.3">Blatt</text>
<text x="160.2" y="202.3">Zust.</text>
<text x="165.6" y="202.3">Änderung</text>
<text x="183.6" y="202.3">Datum</text>
<text x="192.5" y="202.3">Name</text>
<text x="198.4" y="202.3">(Urspr.)</text>
<text x="229" y="202.3">(Ers.f.:)</text>
<text x="259.5" y="202.3">(Ers.d.:)</text>
<text x="287.7" y="199.3">Bl.</text>
</g>
<g font-size="2.8" fill="#008080">
<text x="205.9" y="181.3">20.06.21</text>
<text x="216.2" y="181.5">phili</text>
</g>
</svg>
